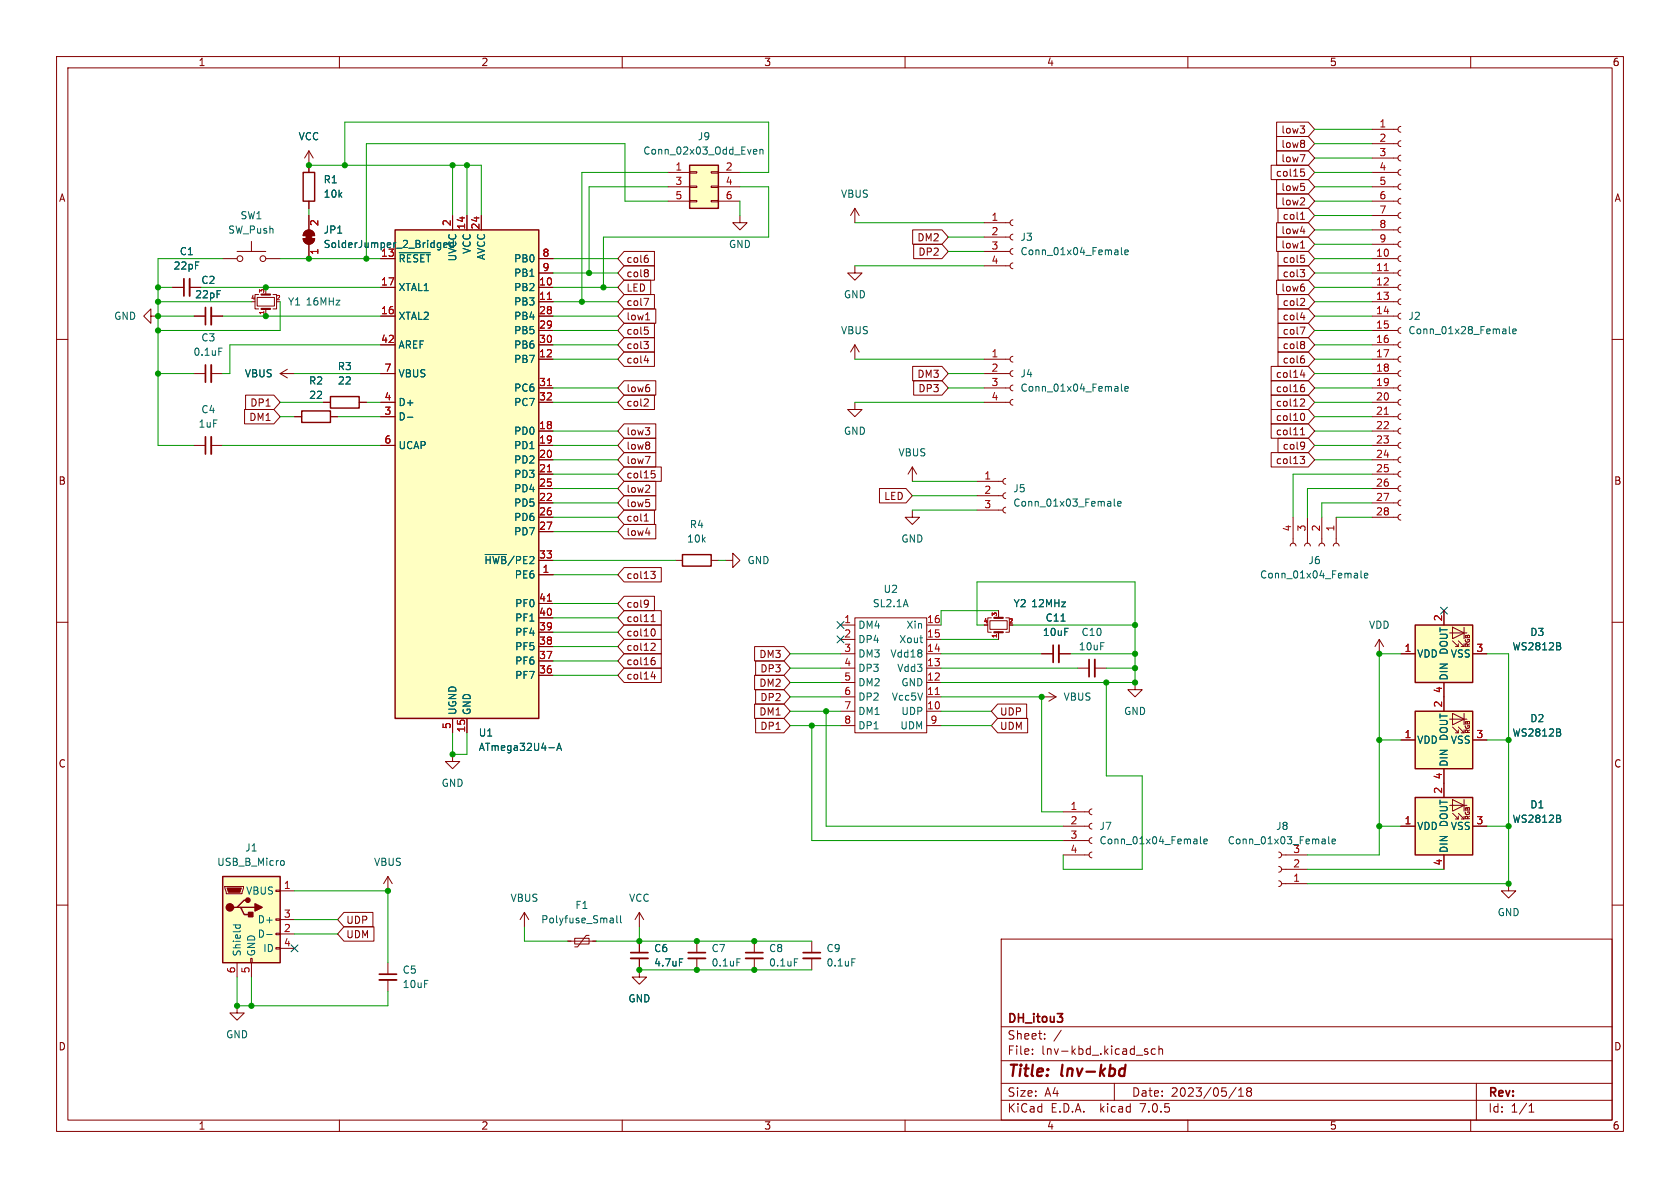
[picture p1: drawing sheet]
<svg xmlns="http://www.w3.org/2000/svg" width="297mm" height="210mm" viewBox="0 0 297 210" stroke-linecap="round" stroke-linejoin="round" font-family="sans-serif">
<g fill="none" stroke="#840000" stroke-width=".18">
<path d="M10 10h277v190h-277zM12 12h273v186h-273zM60 10v2M110 10v2M160 10v2M210 10v2M260 10v2M54.6 26.7l-.8 1.2M54.6 26.7v3.8M54.6 35.6v1.2M54.6 38.1v2.5M54.6 26.7l.8 1.2"/>
<path d="M80 38.1v2.5M82.5 38.1v2.5M85.1 38.1v2.5M118.1 30.5h3.8M118.1 33h3.8M118.1 35.6h3.8M121.9 35.4h1.3v.3h-1.3zM121.9 32.9h1.3v.2h-1.3zM121.9 30.4h1.3v.2h-1.3zM125.7 35.4h1.3v.3h-1.3zM125.7 32.9h1.3v.2h-1.3zM125.7 30.4h1.3v.2h-1.3z"/>
<path d="M127 30.5h3.8M127 33h3.8M127 35.6h3.8M130.8 38.1v1.3h1.3l-1.3 1.2-1.3-1.2h1.3M151.1 36.8l-.7 1.3M151.1 36.8v2.6M151.1 36.8l.8 1.3M174 39.4h4.6M179.1 38.9l-.4 .1-.1 .4 .1 .3 .4 .2M224.7 29.2h6.6l1.1 1.3-1.1 1.3h-6.6zM225.7 21.6h5.6l1.1 1.3-1.1 1.2h-5.6zM225.7 39.4h5.6l1.1 1.2-1.1 1.3h-5.6z"/>
<path d="M225.7 26.7h5.6l1.1 1.2-1.1 1.3h-5.6zM225.7 34.3h5.6l1.1 1.3-1.1 1.2h-5.6zM225.7 31.7h5.6l1.1 1.3-1.1 1.3h-5.6zM225.7 24.1h5.6l1.1 1.3-1.1 1.3h-5.6zM225.9 36.8h5.4l1.1 1.3-1.1 1.3h-5.4zM229.9 27.3h.8l-.5 1.3M229.9 38.8h.7M230 29.9h.6M230.1 30.4h.3l.2 .2-.1 .5-.4 .1M230.2 37.7l.1-.2v1.3M242.6 30.5h4.5M242.6 33h4.5"/>
<path d="M242.6 35.6h4.5M242.6 38.1h4.5M242.6 27.9h4.5M242.6 25.4h4.5M242.6 22.9h4.5M247.6 37.6l-.3 .1-.2 .4 .2 .4 .3 .1M247.6 35.1l-.3 .1-.2 .3 .2 .4 .3 .2M247.6 32.5l-.3 .1-.2 .4 .2 .4 .3 .1M247.6 30l-.3 .1-.2 .4 .2 .3 .3 .2M247.6 27.4l-.3 .2-.2 .3 .2 .4 .3 .1M247.6 24.9l-.3 .1-.2 .4 .2 .4 .3 .1M247.6 22.4l-.3 .1-.2 .3 .2 .4 .3 .2"/>
<path d="M10 60h2M26.7 55.9v-1.3l-1.3 1.3 1.3 1.3v-1.3h1.2M30.5 50.8h2M33.5 50.8h2.1M34.3 55.9h2M37.3 55.9h2.1M39.4 45.7h2.5M41.9 44.5h5.1M44.4 42.7v1.8M45.5 52.6h3v1.5h-3zM45.7 52.1h-.6v2.5h.6M47 50.8v1.3"/>
<path d="M47 54.6v1.3M47 45.7h2.5M48.3 52.1h.6v2.5h-.6M53.6 42.2h2a1.02 1.02 0 0 1-1 1 1.02 1.02 0 0 1-1-1zM53.9 40.9a1.02 1.02 0 0 1 1.1-.2 1.02 1.02 0 0 1 .6 1h-2zM54.6 43.2v2.5M67.3 50.8h2.5M67.3 45.7h2.5M67.3 55.9h2.5M95.2 50.8h2.6M95.2 53.3h2.6M95.2 45.7h2.6"/>
<path d="M95.2 55.9h2.6M95.2 58.4h2.6M95.2 48.3h2.6M110.3 52.1h5.4v2.5h-5.4l-1.1-1.3zM110.3 57.1h5.4v2.6h-5.4l-1.1-1.3zM110.3 59.7h5.4v2.5h-5.4l-1.1-1.2zM110.3 54.6h5.6v2.6h-5.6l-1.1-1.3zM110.3 44.4h5.4v2.6h-5.4l-1.1-1.3zM110.3 49.5h4.7v2.6h-4.7l-1.1-1.3zM110.3 47h5.4v2.5h-5.4l-1.1-1.2zM113.8 52.7h.9l-.6 1.3M114 57.8h.6"/>
<path d="M114.1 56.6h.8M114.3 45.1h.2M114.4 45.6l.2 .2v.3l-.2 .3M114.4 47.7l.2 .2-.2 .3 .2 .2v.3l-.2 .2M114.4 58.3l.2 .2v.3l-.2 .3M151.1 47v1.3h1.3l-1.3 1.2-1.2-1.2h1.2M161.3 40.6h5.2l1.1 1.3-1.1 1.3h-5.2zM161.5 43.2h5l1.1 1.3-1.1 1.2h-5zM174 44.5h4.6M174 47h4.6M174 41.9h4.6M179.1 46.5l-.4 .1-.1 .4 .1 .3 .4 .2"/>
<path d="M179.1 43.9l-.4 .2-.1 .3 .1 .4 .4 .2M179.1 41.4l-.4 .1-.1 .4 .1 .4 .4 .1M225.7 41.9h5.6l1.1 1.3-1.1 1.3h-5.6zM225.7 49.5h5.6l1.1 1.3-1.1 1.3h-5.6zM225.9 59.7h5.4l1.1 1.3-1.1 1.2h-5.4zM225.9 57.1h5.4l1.1 1.3-1.1 1.3h-5.4zM225.9 54.6h5.4l1.1 1.3-1.1 1.3h-5.4zM225.9 44.4h5.4l1.1 1.3-1.1 1.3h-5.4zM225.9 47h5.4l1.1 1.3-1.1 1.2h-5.4zM225.9 52.1h5.4l1.1 1.2-1.1 1.3h-5.4zM229.9 57.8h.8l-.5 1.3M229.9 47.7h.7l-.4 .4"/>
<path d="M229.9 56.1h.8M229.9 40.9h.8M229.9 43.9h.7M230 45.1h.6M230.5 45.7l.1 .1-.1 .5M230.5 48.2l.1 .2-.1 .5M230.5 52.8l.1 .2v.3l-.7 .7h.7M242.6 50.8h4.5M242.6 53.3h4.5M242.6 45.7h4.5M242.6 55.9h4.5M242.6 58.4h4.5"/>
<path d="M242.6 48.3h4.5M242.6 43.2h4.5M242.6 40.6h4.5M247.6 57.9l-.3 .1-.2 .4 .2 .4 .3 .1M247.6 55.4l-.3 .1-.2 .4 .2 .3 .3 .2M247.6 52.8l-.3 .2-.2 .3 .2 .4 .3 .1M247.6 50.3l-.3 .1-.2 .4 .2 .4 .3 .1M247.6 47.8l-.3 .1-.2 .3 .2 .4 .3 .2M247.6 45.2l-.3 .1-.2 .4 .2 .4 .3 .1M247.6 42.7l-.3 .1-.2 .4 .2 .3 .3 .2M247.6 40.1l-.3 .2-.2 .3 .2 .4 .3 .1M285 60h2"/>
<path d="M34.3 66h2M34.3 78.7h2M37.3 66h2.1M37.3 78.7h2.1M43.2 72.4h5.2l1.1 1.3-1.1 1.2h-5.2zM43.4 69.8h5l1.1 1.3-1.1 1.3h-5zM49.5 66h2.6M49.5 66l1.3 .8M50.8 65.3l-1.3 .7M52.1 73.7h1.2M57.1 71.1h1.3M58.4 73.7h1.3"/>
<path d="M63.5 71.1h1.3M67.3 66h2.5M67.3 78.7h2.5M67.3 73.7h2.5M67.3 61h2.5M67.3 71.1h2.5M95.2 78.7h2.6M95.2 63.5h2.6M95.2 76.2h2.6M95.2 61h2.6M95.2 68.6h2.6M95.2 71.1h2.6"/>
<path d="M110.3 62.2h5.4v2.6h-5.4l-1.1-1.3zM110.3 77.5h5.6v2.5h-5.6l-1.1-1.3zM110.3 69.8h5.4v2.6h-5.4l-1.1-1.3zM110.3 67.3h5.6v2.6h-5.6l-1.1-1.3zM110.3 74.9h5.6v2.6h-5.6l-1.1-1.3zM113.8 60.4h.8l-.4 .4M113.9 63.7h.8M114.1 75.6h.8l-.5 .5M114.4 60.8l.2 .3v.3l-.2 .2M114.4 70.5l.2 .3v.3l-.8 .7h.8M114.5 63.3v.9M114.8 68.6v.5"/>
<path d="M114.8 76.2v.5M114.8 78.3v.3M114.8 78.8v.5M151.1 71.1v1.3h1.3l-1.3 1.3-1.2-1.3h1.2M151.1 61v2.5M151.1 61l-.7 1.2M151.1 61l.8 1.2M161.3 64.8h5.2l1.1 1.2-1.1 1.3h-5.2zM161.5 67.3h5l1.1 1.3-1.1 1.3h-5zM174 66h4.6M174 63.5h4.6M174 68.6h4.6"/>
<path d="M174 71.1h4.6M179.1 70.6l-.4 .1-.1 .4 .1 .4 .4 .1M179.1 68.1l-.4 .1-.1 .4 .1 .3 .4 .2M179.1 65.5l-.4 .2-.1 .3 .1 .4 .4 .1M179.1 63l-.4 .1-.1 .4 .1 .4 .4 .1M224.7 64.8h6.6l1.1 1.2-1.1 1.3h-6.6zM224.7 67.3h6.6l1.1 1.3-1.1 1.3h-6.6zM224.7 74.9h6.6l1.1 1.3-1.1 1.3h-6.6zM224.7 69.8h6.6l1.1 1.3-1.1 1.3h-6.6zM224.7 72.4h6.6l1.1 1.3-1.1 1.2h-6.6zM225.9 62.2h5.4l1.1 1.3-1.1 1.3h-5.4zM225.9 77.5h5.4l1.1 1.2-1.1 1.3h-5.4z"/>
<path d="M229.9 66.3h.8M229.9 76.9h.7M229.9 76l.4-.4v1.3M230.1 70.5l.4 .1 .1 .3-.7 .9h.7M230.2 68.5h.2l.2 .2v.4l-.4 .2M230.2 73.1a.68 .68 0 0 1 .5 .6 .68 .68 0 0 1-.5 .6M230.3 68h.2M230.5 60.4l.1 .2-.1 .2M230.5 61l.1 .1-.1 .5M230.5 63.4l.1 .2-.1 .5M230.5 78.2l.1 .1a1.07 1.07 0 0 1-.1 1M230.5 65.9v.8"/>
<path d="M230.6 78.7l-.1 .2M242.6 66h4.5M242.6 78.7h4.5M242.6 63.5h4.5M242.6 76.2h4.5M242.6 73.7h4.5M242.6 61h4.5M242.6 68.6h4.5M242.6 71.1h4.5M247.6 78.2l-.3 .2-.2 .3 .2 .4 .3 .1M247.6 75.7l-.3 .1-.2 .4 .2 .4 .3 .1M247.6 73.2l-.3 .1-.2 .3 .2 .4 .3 .2"/>
<path d="M247.6 70.6l-.3 .1-.2 .4 .2 .4 .3 .1M247.6 68.1l-.3 .1-.2 .4 .2 .3 .3 .2M247.6 65.5l-.3 .2-.2 .3 .2 .4 .3 .1M247.6 63l-.3 .1-.2 .4 .2 .4 .3 .1M247.6 60.5l-.3 .1-.2 .3 .2 .4 .3 .2M95.2 99.1h2.6M95.2 81.3h2.6M95.2 83.8h2.6M95.2 88.9h2.6M95.2 86.4h2.6M95.2 91.4h2.6M95.2 94h2.6"/>
<path d="M110.3 85.1h5.6v2.5h-5.6l-1.1-1.2zM110.3 87.6h5.6v2.6h-5.6l-1.1-1.3zM110.3 80h5.6v2.6h-5.6l-1.1-1.3zM110.3 82.5h6.6v2.6h-6.6l-1.1-1.3zM110.3 92.7h5.6v2.6h-5.6l-1.1-1.3zM110.3 90.2h5.4v2.5h-5.4l-1.1-1.3zM113.9 92.1h.7M114.1 87h.8M114.1 80.7h.8l-.5 1.3M114.1 94.2h.8M114.1 91l.2-.2v1.3M114.8 85.9v.4"/>
<path d="M114.8 88.9v.5M115.2 83.2h.6M115.3 83.7h.3l.2 .2v.5l-.5 .1M119.4 99.1h1.2M125.7 99.1h1.3M128.3 99.1h1.2v-1.3l1.3 1.3-1.3 1.2v-1.2M155.5 86.4h4.7l1.1 1.2-1.1 1.3h-4.7zM161.3 90.2v1.2h1.3l-1.3 1.3-1.3-1.3h1.3M161.3 82.6l-.8 1.2M161.3 82.6v2.5M161.3 82.6l.8 1.2M172.7 90.2h4.6"/>
<path d="M172.7 87.6h4.6M172.7 85.1h4.6M177.8 89.7l-.3 .1-.2 .4 .1 .3 .4 .2M177.8 87.1l-.3 .2-.2 .3 .1 .4 .4 .1M177.8 84.6l-.3 .1-.2 .4 .1 .3 .4 .2M224.7 80h6.6l1.1 1.3-1.1 1.3h-6.6zM228.1 96.5l.1-.3 .4-.2 .4 .2 .1 .3M228.6 91.4v4.6M229.9 80.7h.7l-.4 .5 .4 .1v.4l-.2 .3h-.4M230.6 96.5l.2-.3 .4-.2 .3 .2 .1 .3M231.1 91.4v4.6M233.2 96.5l.1-.3 .4-.2 .4 .2 .1 .3"/>
<path d="M233.7 91.4v4.6M235.7 96.5l.2-.3 .3-.2 .4 .2 .1 .3M236.2 91.4v4.6M242.6 81.3h4.5M242.6 83.8h4.5M242.6 88.9h4.5M242.6 86.4h4.5M242.6 91.4h4.5M247.6 90.9l-.3 .2-.2 .3 .2 .4 .3 .1M247.6 88.4l-.3 .1-.2 .4 .2 .4 .3 .1M247.6 85.9l-.3 .1-.2 .3 .2 .4 .3 .2M247.6 83.3l-.3 .1-.2 .4 .2 .4 .3 .1"/>
<path d="M247.6 80.8l-.3 .1-.2 .4 .2 .3 .3 .2M10 110h2M95.2 101.6h2.6M95.2 119.4h2.6M95.2 116.8h2.6M95.2 114.3h2.6M95.2 111.8h2.6M95.2 109.2h2.6M95.2 106.7h2.6M110.3 110.5h6.6v2.5h-6.6l-1.1-1.2zM110.3 115.6h6.6v2.5h-6.6l-1.1-1.3zM110.3 107.9h6.6v2.6h-6.6l-1.1-1.3z"/>
<path d="M110.3 105.4h5.4v2.6h-5.4l-1.1-1.3zM110.3 100.3h6.6v2.6h-6.6l-1.1-1.3zM110.3 113h6.6v2.6h-6.6l-1.1-1.3zM110.3 118.1h6.6v2.6h-6.6l-1.1-1.3zM114.4 106.1l.2 .1a1.03 1.03 0 0 1-.2 1.1M114.6 106.6l-.2 .3M115 101h.8l-.4 .5 .4 .1v.4l-.2 .3h-.4M115.1 109.9h.7M115.1 109l.4-.4v1.3M115.1 119.6h.8M115.3 113.7l.4 .1 .1 .3-.8 .9h.8M115.3 116.7l.4 .1 .1 .2v.4l-.5 .1"/>
<path d="M115.4 111.2a.68 .68 0 0 1 .4 .6 .68 .68 0 0 1-.4 .6M115.7 116.2l-.4 .1M115.7 119.2v.9M133.4 119.4h5.2l1.1 1.3-1.1 1.2h-5.2zM133.4 114.3h5.2l1.1 1.3-1.1 1.2h-5.2zM133.6 116.8h5l1.1 1.3-1.1 1.3h-5zM148.6 110.5h2.5M148.6 118.1h2.5M148.6 115.6h2.5M148.6 113h2.5M151.1 109.2h12.7v20.3h-12.7zM163.8 110.5h2.6"/>
<path d="M163.8 118.1h2.6M163.8 115.6h2.6M163.8 113h2.6M175 109.7h3.1v1.6h-3.1zM175.3 109.2h-.7v2.6h.7M176.5 108v1.2M176.5 111.8v1.2M177.8 109.2h.6v2.6h-.6M184.1 115.6h2.1M187.2 115.6h2M190.5 118.1h2M193.5 118.1h2.1"/>
<path d="M243.8 113l-.7 1.3M243.8 113v2.6M243.8 113l.8 1.3M247.6 115.6h2.6M255.3 108v2.5M256.3 111.9h3M256.8 113.3l1 1h-.5M256.8 110.9l2 1-2 1zM257.8 113.3l1 1h-.5M257.8 113.8v.5M258.8 110.9v2M258.8 113.8v.5"/>
<path d="M260.3 115.6h2.6M285 110h2M80 133.4v1.2h1.3l-1.3 1.3-1.3-1.3h1.3M80 127v2.5M82.5 127v2.5M133.4 124.5h5.2l1.1 1.2-1.1 1.3h-5.2zM133.6 121.9h5l1.1 1.3-1.1 1.3h-5zM133.6 127h5l1.1 1.3-1.1 1.2h-5zM148.6 125.7h2.5M148.6 123.2h2.5M148.6 120.7h2.5M148.6 128.3h2.5"/>
<path d="M163.8 125.7h2.6M163.8 123.2h2.6M163.8 120.7h2.6M163.8 128.3h2.6M176.4 127h5.3v2.5h-5.3l-1.1-1.2zM176.4 124.5h5.1v2.5h-5.1l-1.1-1.3zM184.1 123.2h2.6M185.4 122.4l1.3 .8M186.7 123.2l-1.3 .8M200.7 120.7v1.2h1.2l-1.2 1.3-1.3-1.3h1.3M247.6 130.8h2.6M255.3 120.7v5"/>
<path d="M255.3 135.9v5.1M256.3 127.1h3M256.8 128.5l1 1h-.5M256.8 126.1l2 1-2 1zM257.8 128.5l1 1h-.5M257.8 129v.5M258.8 126.1v2M258.8 129v.5M260.3 130.8h2.6M10 160h2M39.8 156.7h3.3v.3l-.3 1h-2.8zM48.8 157.4h.7v.2h-.7z"/>
<path d="M49.5 157.5h2.6M68.6 154.9l-.8 1.3M68.6 154.9v2.6M68.6 154.9l.7 1.3M188 151.1h4.5M188 146.1h4.5M188 148.6h4.5M188 143.5h4.5M193 150.6l-.3 .2-.2 .3 .2 .4 .3 .1M193 148.1l-.3 .1-.2 .4 .2 .3 .3 .2M193 145.5l-.3 .2-.2 .3 .2 .4 .3 .2M193 143l-.3 .1-.2 .4 .2 .4 .3 .1"/>
<path d="M226.1 150.6l.3 .2 .2 .3-.2 .4-.3 .1M226.1 153.2l.3 .1 .2 .4-.2 .3-.3 .2M226.1 155.7l.3 .2 .2 .3-.2 .4-.3 .1M226.6 151.1h4.5M226.6 153.7h4.5M226.6 156.2h4.5M247.6 146.1h2.6M255.3 151.1v2.6M256.3 142.4h3M256.8 143.8l1 1h-.5M256.8 141.4l2 1-2 1zM257.8 143.8l1 1h-.5"/>
<path d="M257.8 144.3v.5M258.8 141.4v2M258.8 144.3v.5M260.3 146.1h2.6M266.7 156.2v1.3h1.3l-1.3 1.3-1.3-1.3h1.3M285 160h2M41.9 177.8v1.3h1.3l-1.3 1.2-1.3-1.2h1.3M41.9 170.2v2.5M44.3 169.4h.3v.8h-.3zM44.4 170.2v2.5M48.8 167.5h.7v.3h-.7zM48.8 165h.7v.2h-.7z"/>
<path d="M48.8 162.4h.7v.3h-.7zM49.5 165.1h2.6M49.5 162.6h2.6M49.5 167.6h2.6M60.8 163.8h5.3v2.6h-5.3l-1.1-1.3zM60.8 161.3h5.1v2.5h-5.1l-1.1-1.2zM68.6 170.2v2M68.6 173.2v2.1M92.7 161.3l-.8 1.3M92.7 161.3v2.5M92.7 161.3l.8 1.3M100.3 166.4h5.1"/>
<path d="M101.6 165.9h2.5v1h-2.5zM104.1 165.4h-.5l-1.5 2h-.5M113 169.4v3.3h1.3l-1.3 1.3-1.2-1.3h1.2M113 161.3v2.5M113 166.4v2M113 161.3l-.7 1.3M113 161.3l.8 1.3M123.2 166.4v2M123.2 169.4v2.1M133.3 166.4v2M133.3 169.4v2.1M143.5 166.4v2"/>
<path d="M143.5 169.4v2.1M177 166h108v32h-108zM60 198v2M110 198v2M160 198v2M177 194.5h108M177 191.5h108M177 187.5h108M177 181.5h108M182.5 186.3v.1M182.5 185.5v.1M184.7 183.6v.1"/>
<path d="M184.7 182.8v.1M187.6 182.1l-1.3 2M197 191.5v3M202.3 185.7l.7 .4-.3 .3-.4-.1M202.9 185.5l-.4-.1-.2 .2M204.2 185.5l-.4-.1-.3 .3v.4l.2 .2h.5M204.9 185.5l.2-.1 .4 .1v.9M204.9 184.9v1.5M210 198v2M218.5 192.2l-1.3 2M219 193.8h.8M219 192.7l.4-.4v1.5"/>
<path d="M220.7 192.9l-.3 .3 .1 .5 .2 .1h.3l.2-.3v-.4l-.2-.2M220.7 192.9l-.3-.2 .3-.4h.3l.2 .3-.2 .3M220.7 192.9h.3M260 198v2M261 191.5v6.5M270.3 196.6h.9M270.3 195.5l.4-.4v1.5"/>
<circle cx="42.4" cy="45.7" r=".51"/>
<circle cx="46.5" cy="45.7" r=".51"/>
</g>
<path d="M198.3 188.9l.6 .1M198.7 190.1l-.2 .1M199 188.2l-.3 2" fill="none" stroke="#840000" stroke-width=".4"/>
<g fill="none" stroke="#840000" stroke-width=".3">
<path d="M32.5 49.3v3M36.3 54.4v3M36.3 64.5v3.1M36.3 77.2v3.1M186.2 114v3.1M192.5 116.6v3M67.1 172.2h3M111.5 168.4h3.1M121.7 168.4h3M131.8 168.4h3.1M142 168.4h3M186.9 179.2h.9l-.5 .6"/>
<path d="M187.8 179.9v.6"/>
</g>
<g fill="#ffffc2" stroke="#ffffc2" stroke-width=".18">
<path d="M250.2 125.7h10.1v10.2h-10.1z"/>
<path d="M39.4 154.9h10.1v15.3h-10.1z"/>
<path d="M121.9 29.2h5.1v7.6h-5.1z"/>
<path d="M69.8 40.6h25.4v86.4h-25.4z"/>
<path d="M250.2 141h10.1v10.1h-10.1z"/>
<path d="M250.2 110.5h10.1v10.2h-10.1z"/>
</g>
<g fill="none" stroke="#840000" stroke-width=".25">
<path d="M53.6 30.5h2v5.1h-2zM121.9 29.2h5.1v7.6h-5.1zM69.8 40.6h25.4v86.4h-25.4zM53.3 72.6h5.1v2.1h-5.1zM58.4 70.1h5.1v2h-5.1zM120.6 98h5.1v2.1h-5.1zM250.2 110.5h10.1v10.2h-10.1zM250.2 125.7h10.1v10.2h-10.1zM39.4 154.9h10.1v15.3h-10.1zM43.8 159.1h-.6l-1.3 1.3h-.6M250.2 141h10.1v10.1h-10.1zM41.9 160.4h.6l.7 1.3h1.2"/>
<path d="M42.5 160.4h2.6"/>
</g>
<g fill="none" stroke="#006464" stroke-width=".18">
<path d="M133.4 26.4l.3 .1 .1 .2-.6 .1M133.7 27.2h-.3M134.3 26.5l.2-.1 .3 .1 .1 .7M134.3 26.4v.8M70.6 44.7h5.5M77.5 42.9l.4 .1M77.9 42.9v1l-.2 .3M77.9 43.7l-.4 .1M79 43l-.4-.1-.2 .2 .1 .6h.5M79.1 43.2l-.7 .1M198.3 43.8v1l.1 .2M198.9 44.6l.6-.1-.1-.3h-.4l-.1 .2v.6h.5"/>
<path d="M266.8 57.7v1.1l.2 .2M267.4 58.6l.6-.1v-.3h-.4l-.2 .1 .1 .6h.5M38.7 61.5h.6M72 73.8h1M198.3 67.9v1.1l.1 .2M198.9 68.7l.6-.1-.1-.2-.4-.1-.1 .2v.6h.5M85.8 98h3.8M197 88.2v1.1l.2 .2M197.6 89.1l.6-.2-.1-.2-.3-.1-.2 .2v.6h.5M240.6 100.9v1.1l.2 .2M241.2 101.8l.6-.2v-.2l-.4-.1-.2 .2 .1 .6h.5M275.8 114.3l.1 .2-.1 .3"/>
<path d="M275.8 113.7v.4M97 132.2h1M98.4 132.7l.5-1.3 .4 1.3M98.6 132.3h.6M275.8 129.5l.1 .2-.1 .4M275.8 129v.3M49.8 152.1l.3 .1 .2 .2-.1 .5-.4 .1M212.2 147.9v1.1l.2 .2M212.8 148.7l.6-.1v-.2l-.4-.1-.2 .2 .1 .6h.5M234.9 147.9v1.1l.2 .2M235.5 148.7l.6-.1-.1-.2-.3-.1-.2 .2 .1 .6h.4M275.8 144.8l.1 .1-.1 .4"/>
<path d="M275.8 144.2v.4M41.2 163.5h1.3M41.7 163.5l-.1 .4M42.4 163.5l.1 .4M47.1 165.2h1M108.3 162.3l.1 .2v.6M108.4 163.1h-.4M108.4 162.6l-.4 .1M109 161.9v1.1l.2 .1M109.7 161.9v1.1l.2 .1M120.1 169.5h.6M130.3 169.5h.6"/>
<path d="M140.4 169.5h.6M150.6 169.5h.6"/>
</g>
<path d="M33.5 49.3v3M37.3 54.4v3M37.3 64.5v3.1M37.3 77.2v3.1M187.2 114v3.1M193.5 116.6v3M67.1 173.2h3M111.5 169.4h3.1M121.7 169.4h3M131.8 169.4h3.1M142 169.4h3" fill="none" stroke="#840000" stroke-width=".33"/>
<g fill="#840000" stroke="#840000" stroke-width=".25">
<path d="M45.1 159.8l1.3 .6-1.3 .6z"/>
<path d="M43.9 161.3h.8v.8h-.8z"/>
<circle cx="40.6" cy="160.4" r=".63"/>
<circle cx="43.8" cy="159.1" r=".38"/>
</g>
<g fill="#840000" stroke="#840000" stroke-width=".18">
<path d="M40.1 157h2.6l-.3 .7h-2z"/>
<path d="M54.1 41.4h1v1h-1z"/>
<path d="M53.6 42.2h2a1.02 1.02 0 0 1-1 1 1.02 1.02 0 0 1-1-1z"/>
<path d="M53.9 40.9a1.02 1.02 0 0 1 1.1-.2 1.02 1.02 0 0 1 .6 1h-2z"/>
</g>
<path d="M96.8 52.9h.7M244.7 47.8h.7M96.8 68.2h.7M244.7 73.2h.7M96.8 83.4h.7M96.8 106.3h.7M165.3 122.8h.8" fill="none" stroke="#a90000" stroke-width=".18"/>
<path d="M46.2 54.6h1.6M46.2 52.1h1.6M175.8 111.8h1.5M175.8 109.2h1.5" fill="none" stroke="#840000" stroke-width=".38"/>
<g fill="none" stroke="#009600" stroke-width=".18">
<path d="M54.6 29.2h30.5v8.9M54.6 36.8v1.3M61 29.2v-7.6h74.9v8.9h-5.1M80 29.2v8.9M82.5 29.2v8.9M118.1 30.5h-15.2v22.8M118.1 35.6h-7.6v-10.2h-45.7v20.3M118.1 33h-14v15.3M130.8 33h5.1v8.9h-29.2v8.9M130.8 35.6v2.5M151.1 39.4h22.9M232.4 30.5h10.2"/>
<path d="M232.4 33h10.2M232.4 25.4h10.2M232.4 22.9h10.2M232.4 27.9h10.2M232.4 38.1h10.2M232.4 35.6h10.2M27.9 55.9h6.4M27.9 53.3h16.5M27.9 50.8h2.6M35.6 50.8h31.7M39.4 45.7h-11.5v33h6.4M39.4 55.9h27.9"/>
<path d="M49.5 45.7h17.8M49.5 53.3v5.1h-21.6M97.8 45.7h11.4M97.8 48.3h11.4M97.8 58.4h11.4M97.8 55.9h11.4M97.8 53.3h11.4M97.8 50.8h11.4M151.1 47h22.9M167.6 41.9h6.4M167.6 44.5h6.4M232.4 45.7h10.2"/>
<path d="M232.4 48.3h10.2M232.4 58.4h10.2M232.4 55.9h10.2M232.4 53.3h10.2M232.4 50.8h10.2M232.4 43.2h10.2M232.4 40.6h10.2M27.9 66h6.4M39.4 78.7h27.9M49.5 71.1h7.6M49.5 73.7h2.6M52.1 66h15.2"/>
<path d="M59.7 73.7h7.6M64.8 71.1h2.5M67.3 61h-26.7v5h-1.2M97.8 61h11.4M97.8 63.5h11.4M97.8 71.1h11.4M97.8 78.7h11.4M97.8 68.6h11.4M97.8 76.2h11.4M151.1 63.5h22.9M151.1 71.1h22.9M167.6 68.6h6.4"/>
<path d="M167.6 66h6.4M232.4 61h10.2M232.4 63.5h10.2M232.4 71.1h10.2M232.4 78.7h10.2M232.4 68.6h10.2M232.4 76.2h10.2M232.4 66h10.2M232.4 73.7h10.2M97.8 88.9h11.4M97.8 86.4h11.4M97.8 94h11.4"/>
<path d="M97.8 91.4h11.4M97.8 99.1h21.6M97.8 83.8h11.4M97.8 81.3h11.4M127 99.1h1.3M161.3 87.6h11.4M161.3 85.1h11.4M161.3 90.2h11.4M232.4 81.3h10.2M236.2 91.4h6.4M242.6 88.9h-8.9v2.5M242.6 86.4h-11.5v5"/>
<path d="M242.6 83.8h-14v7.6M97.8 119.4h11.4M97.8 101.6h11.4M97.8 116.8h11.4M97.8 111.8h11.4M97.8 106.7h11.4M97.8 114.3h11.4M97.8 109.2h11.4M139.7 115.6h8.9M139.7 118.1h8.9M166.4 115.6h17.7M166.4 118.1h24.1"/>
<path d="M166.4 113h10.1M174 110.5h-1.3v-7.6h28v17.8h-34.3M176.5 108h-10.1v2.5M179.1 110.5h21.6M189.2 115.6h11.5M195.6 118.1h5.1M247.6 115.6h-3.8v35.5h-12.7M262.9 115.6h3.8v40.6h-35.6M80 129.5v3.9h2.5v-3.9M139.7 123.2h8.9M139.7 120.7h8.9M139.7 125.7h8.9"/>
<path d="M139.7 128.3h8.9M143.5 128.3v20.3h44.5M146 125.7v20.4h42M166.4 123.2h17.7v20.3h3.9M166.4 125.7h8.9M166.4 128.3h8.9M195.6 120.7v16.5h6.3v16.5h-13.9v-2.6M243.8 130.8h3.8M262.9 130.8h3.8M52.1 157.5h16.5v12.7M231.1 153.7h24.2M243.8 146.1h3.8"/>
<path d="M262.9 146.1h3.8M41.9 172.7v5.1h26.7v-2.5M44.4 172.7v5.1M52.1 162.6h7.6M52.1 165.1h7.6M92.7 163.8v2.6h7.6M105.4 166.4h38.1M113 163.8v2.6M113 171.5h30.5"/>
</g>
<path d="M148 112.4l1.2 1.2M148 109.9l1.2 1.2M149.2 112.4l-1.2 1.2M149.2 109.9l-1.2 1.2M254.7 107.3l1.2 1.3M255.9 107.3l-1.2 1.3M51.5 167l1.2 1.2M52.7 167l-1.2 1.2" fill="none" stroke="#000084" stroke-width=".18"/>
<g fill="#009600" stroke="#009600" stroke-width=".18">
<circle cx="27.9" cy="50.8" r=".46"/>
<circle cx="27.9" cy="55.9" r=".46"/>
<circle cx="47" cy="50.8" r=".46"/>
<circle cx="47" cy="55.9" r=".46"/>
<circle cx="27.9" cy="53.3" r=".46"/>
<circle cx="27.9" cy="58.4" r=".46"/>
<circle cx="27.9" cy="66" r=".46"/>
<circle cx="143.5" cy="128.3" r=".46"/>
<circle cx="133.3" cy="166.4" r=".46"/>
<circle cx="133.3" cy="171.5" r=".46"/>
<circle cx="123.2" cy="166.4" r=".46"/>
<circle cx="123.2" cy="171.5" r=".46"/>
<circle cx="61" cy="29.2" r=".46"/>
<circle cx="80" cy="29.2" r=".46"/>
<circle cx="82.5" cy="29.2" r=".46"/>
<circle cx="106.7" cy="50.8" r=".46"/>
<circle cx="104.1" cy="48.3" r=".46"/>
<circle cx="113" cy="166.4" r=".46"/>
<circle cx="113" cy="171.5" r=".46"/>
<circle cx="80" cy="133.4" r=".46"/>
<circle cx="44.4" cy="177.8" r=".46"/>
<circle cx="41.9" cy="177.8" r=".46"/>
<circle cx="68.6" cy="157.5" r=".46"/>
<circle cx="102.9" cy="53.3" r=".46"/>
<circle cx="54.6" cy="29.2" r=".46"/>
<circle cx="54.6" cy="45.7" r=".46"/>
<circle cx="64.8" cy="45.7" r=".46"/>
<circle cx="243.8" cy="146.1" r=".46"/>
<circle cx="200.7" cy="115.6" r=".46"/>
<circle cx="200.7" cy="118.1" r=".46"/>
<circle cx="243.8" cy="130.8" r=".46"/>
<circle cx="243.8" cy="115.6" r=".46"/>
<circle cx="266.7" cy="156.2" r=".46"/>
<circle cx="266.7" cy="146.1" r=".46"/>
<circle cx="266.7" cy="130.8" r=".46"/>
<circle cx="146" cy="125.7" r=".46"/>
<circle cx="200.7" cy="120.7" r=".46"/>
<circle cx="195.6" cy="120.7" r=".46"/>
<circle cx="200.7" cy="110.5" r=".46"/>
<circle cx="184.1" cy="123.2" r=".46"/>
</g>
<g font-size="2.8" fill="#840000">
<text x="178" y="190.8">Title:</text>
<text x="187.5" y="190.8">lnv-kbd</text>
</g>
<g font-size="2.1" fill="#840000">
<text x="178" y="183.9">Sheet:</text>
<text x="178" y="181.1">DH_itou3</text>
<text x="178" y="186.6">File:</text>
<text x="184" y="186.6">lnv-kbd_.kicad_sch</text>
<text x="178" y="196.8">KiCad</text>
<text x="178" y="194">Size:</text>
<text x="184.6" y="194">A4</text>
<text x="185.7" y="196.8">E.D.A.</text>
<text x="194.4" y="196.8">kicad</text>
<text x="200" y="194">Date:</text>
<text x="201.5" y="196.8">7.0.5</text>
<text x="206.9" y="194">2023/05/18</text>
<text x="263" y="194.2">Rev:</text>
<text x="263" y="196.8">Id:</text>
<text x="267" y="196.8">1/1</text>
</g>
<g font-size="1.8" fill="#840000">
<text x="35" y="11.8">1</text>
<text x="85" y="11.8">2</text>
<text x="135" y="11.8">3</text>
<text x="185" y="11.8">4</text>
<text x="235" y="11.8">5</text>
<text x="285" y="11.8">6</text>
<text x="226.5" y="23.8">low3</text>
<text x="226.5" y="28.9">low7</text>
<text x="226.5" y="26.3">low8</text>
<text x="10.4" y="35.8">A</text>
<text x="225.5" y="31.4">col15</text>
<text x="226.5" y="33.9">low5</text>
<text x="285.4" y="35.8">A</text>
<text x="226.5" y="41.6">low4</text>
<text x="226.5" y="36.5">low2</text>
<text x="226.7" y="39">col1</text>
<text x="110.6" y="46.6">col6</text>
<text x="162.2" y="42.8">DM2</text>
<text x="162.3" y="45.4">DP2</text>
<text x="226.5" y="44.1">low1</text>
<text x="226.7" y="46.6">col5</text>
<text x="110.6" y="51.7">LED</text>
<text x="110.6" y="49.2">col8</text>
<text x="226.5" y="51.7">low6</text>
<text x="226.7" y="49.2">col3</text>
<text x="110.6" y="54.3">col7</text>
<text x="110.6" y="59.3">col5</text>
<text x="110.6" y="56.8">low1</text>
<text x="226.7" y="59.3">col7</text>
<text x="226.7" y="56.8">col4</text>
<text x="226.7" y="54.3">col2</text>
<text x="110.6" y="64.4">col4</text>
<text x="110.6" y="61.9">col3</text>
<text x="226.7" y="61.9">col8</text>
<text x="226.7" y="64.4">col6</text>
<text x="110.6" y="69.5">low6</text>
<text x="162.2" y="67">DM3</text>
<text x="162.3" y="69.5">DP3</text>
<text x="225.5" y="67">col14</text>
<text x="225.5" y="69.5">col16</text>
<text x="44" y="74.6">DM1</text>
<text x="44.2" y="72">DP1</text>
<text x="110.6" y="72">col2</text>
<text x="110.6" y="77.1">low3</text>
<text x="225.5" y="77.1">col11</text>
<text x="225.5" y="72">col12</text>
<text x="225.5" y="74.6">col10</text>
<text x="110.6" y="79.7">low8</text>
<text x="110.6" y="82.2">low7</text>
<text x="225.5" y="82.2">col13</text>
<text x="226.7" y="79.7">col9</text>
<text x="10.3" y="85.8">B</text>
<text x="110.6" y="87.3">low2</text>
<text x="110.6" y="89.8">low5</text>
<text x="110.6" y="84.7">col15</text>
<text x="156.3" y="88.5">LED</text>
<text x="285.3" y="85.8">B</text>
<text x="110.6" y="94.9">low4</text>
<text x="110.6" y="92.4">col1</text>
<text x="110.6" y="107.6">col9</text>
<text x="110.6" y="102.5">col13</text>
<text x="110.6" y="112.7">col10</text>
<text x="110.6" y="110.1">col11</text>
<text x="110.6" y="117.8">col16</text>
<text x="110.6" y="115.2">col12</text>
<text x="134.2" y="116.5">DM3</text>
<text x="134.4" y="119">DP3</text>
<text x="110.6" y="120.3">col14</text>
<text x="134.2" y="121.6">DM2</text>
<text x="134.4" y="124.1">DP2</text>
<text x="134.2" y="126.6">DM1</text>
<text x="134.4" y="129.2">DP1</text>
<text x="176.7" y="129.2">UDM</text>
<text x="176.7" y="126.6">UDP</text>
<text x="10.3" y="135.8">C</text>
<text x="285.3" y="135.8">C</text>
<text x="61.1" y="166">UDM</text>
<text x="61.1" y="163.5">UDP</text>
<text x="10.3" y="185.8">D</text>
<text x="285.3" y="185.8">D</text>
<text x="35" y="199.8">1</text>
<text x="85" y="199.8">2</text>
<text x="135" y="199.8">3</text>
<text x="185" y="199.8">4</text>
<text x="235" y="199.8">5</text>
<text x="285" y="199.8">6</text>
</g>
<g font-size="1.8" fill="#a90000">
<text x="243.8" y="22.6">1</text>
<text x="243.8" y="25.1">2</text>
<text x="243.8" y="27.7">3</text>
<text x="119.3" y="30.2">1</text>
<text x="119.3" y="32.8">3</text>
<text x="119.3" y="35.3">5</text>
<text x="128.2" y="30.2">2</text>
<text x="128.2" y="32.8">4</text>
<text x="128.2" y="35.3">6</text>
<text x="243.8" y="30.2">4</text>
<text x="243.8" y="32.8">5</text>
<text x="243.8" y="35.3">6</text>
<text x="56.5" y="40" transform="rotate(-90 56.5 40)">2</text>
<text x="79.8" y="40" transform="rotate(-90 79.8 40)">2</text>
<text x="82.3" y="40.6" transform="rotate(-90 82.3 40.6)">14</text>
<text x="84.8" y="40.6" transform="rotate(-90 84.8 40.6)">24</text>
<text x="175.2" y="39.1">1</text>
<text x="175.2" y="41.7">2</text>
<text x="243.8" y="37.8">7</text>
<text x="243.8" y="40.4">8</text>
<text x="56.5" y="45.1" transform="rotate(-90 56.5 45.1)">1</text>
<text x="95.9" y="45.5">8</text>
<text x="175.2" y="44.2">3</text>
<text x="175.2" y="46.7">4</text>
<text x="243.2" y="45.5">10</text>
<text x="243.8" y="42.9">9</text>
<text x="67.3" y="50.5">17</text>
<text x="95.2" y="50.5">10</text>
<text x="95.2" y="53.1">11</text>
<text x="95.9" y="48">9</text>
<text x="243.2" y="48">11</text>
<text x="243.2" y="50.5">12</text>
<text x="243.2" y="53.1">13</text>
<text x="67.3" y="55.6">16</text>
<text x="95.2" y="55.6">28</text>
<text x="95.2" y="58.2">29</text>
<text x="243.2" y="55.6">14</text>
<text x="243.2" y="58.2">15</text>
<text x="67.3" y="60.7">42</text>
<text x="67.9" y="65.8">7</text>
<text x="95.2" y="63.2">12</text>
<text x="95.2" y="60.7">30</text>
<text x="175.2" y="63.2">1</text>
<text x="175.2" y="65.8">2</text>
<text x="243.2" y="60.7">16</text>
<text x="243.2" y="63.2">17</text>
<text x="243.2" y="65.8">18</text>
<text x="67.9" y="70.9">4</text>
<text x="95.2" y="68.3">31</text>
<text x="95.2" y="70.9">32</text>
<text x="175.2" y="68.3">3</text>
<text x="175.2" y="70.9">4</text>
<text x="243.2" y="68.3">19</text>
<text x="243.2" y="70.9">20</text>
<text x="67.9" y="73.4">3</text>
<text x="95.2" y="75.9">18</text>
<text x="243.2" y="73.4">21</text>
<text x="243.2" y="75.9">22</text>
<text x="67.9" y="78.5">6</text>
<text x="95.2" y="78.5">19</text>
<text x="95.2" y="81">20</text>
<text x="95.2" y="83.6">21</text>
<text x="243.2" y="78.5">23</text>
<text x="243.2" y="81">24</text>
<text x="243.2" y="83.6">25</text>
<text x="95.2" y="88.6">22</text>
<text x="95.2" y="86.1">25</text>
<text x="174" y="84.8">1</text>
<text x="174" y="87.4">2</text>
<text x="174" y="89.9">3</text>
<text x="243.2" y="86.1">26</text>
<text x="243.2" y="88.6">27</text>
<text x="95.2" y="91.2">26</text>
<text x="95.2" y="93.7">27</text>
<text x="228.3" y="94" transform="rotate(-90 228.3 94)">4</text>
<text x="230.9" y="94" transform="rotate(-90 230.9 94)">3</text>
<text x="233.4" y="94" transform="rotate(-90 233.4 94)">2</text>
<text x="236" y="94" transform="rotate(-90 236 94)">1</text>
<text x="243.2" y="91.2">28</text>
<text x="95.2" y="98.8">33</text>
<text x="95.9" y="101.3">1</text>
<text x="95.2" y="106.4">41</text>
<text x="95.2" y="111.5">39</text>
<text x="95.2" y="109">40</text>
<text x="149.2" y="110.2">1</text>
<text x="149.2" y="112.8">2</text>
<text x="163.8" y="112.8">15</text>
<text x="163.8" y="110.2">16</text>
<text x="255" y="109.9" transform="rotate(-90 255 109.9)">2</text>
<text x="95.2" y="119.1">36</text>
<text x="95.2" y="116.6">37</text>
<text x="95.2" y="114">38</text>
<text x="149.2" y="115.3">3</text>
<text x="149.2" y="117.9">4</text>
<text x="163.8" y="117.9">13</text>
<text x="163.8" y="115.3">14</text>
<text x="248.3" y="115.3">1</text>
<text x="261" y="115.3">3</text>
<text x="149.2" y="120.4">5</text>
<text x="149.2" y="122.9">6</text>
<text x="149.2" y="125.5">7</text>
<text x="163.8" y="125.5">10</text>
<text x="163.8" y="122.9">11</text>
<text x="163.8" y="120.4">12</text>
<text x="255" y="125.1" transform="rotate(-90 255 125.1)">2</text>
<text x="255" y="122.6" transform="rotate(-90 255 122.6)">4</text>
<text x="79.8" y="128.9" transform="rotate(-90 79.8 128.9)">5</text>
<text x="82.3" y="129.5" transform="rotate(-90 82.3 129.5)">15</text>
<text x="149.2" y="128">8</text>
<text x="164.4" y="128">9</text>
<text x="248.3" y="130.6">1</text>
<text x="261" y="130.6">3</text>
<text x="255" y="137.8" transform="rotate(-90 255 137.8)">4</text>
<text x="189.2" y="143.3">1</text>
<text x="255" y="140.4" transform="rotate(-90 255 140.4)">2</text>
<text x="189.2" y="145.8">2</text>
<text x="189.2" y="148.3">3</text>
<text x="248.3" y="145.8">1</text>
<text x="261" y="145.8">3</text>
<text x="189.2" y="150.9">4</text>
<text x="228.6" y="156">1</text>
<text x="228.6" y="153.4">2</text>
<text x="255" y="153.1" transform="rotate(-90 255 153.1)">4</text>
<text x="50.1" y="157.2">1</text>
<text x="50.1" y="164.8">2</text>
<text x="50.1" y="162.3">3</text>
<text x="50.1" y="167.4">4</text>
<text x="41.7" y="172.1" transform="rotate(-90 41.7 172.1)">6</text>
<text x="44.2" y="172.1" transform="rotate(-90 44.2 172.1)">5</text>
</g>
<g font-size="1.8" fill="#006464">
<text x="52.7" y="25">VCC</text>
<text x="113.7" y="27.5">Conn_02x03_Odd_Even</text>
<text x="123.3" y="25">J9</text>
<text x="57.2" y="32.6">R1</text>
<text x="57.2" y="35.1">10k</text>
<text x="148.6" y="35.1">VBUS</text>
<text x="40.3" y="41.5">SW_Push</text>
<text x="42.5" y="38.9">SW1</text>
<text x="57.2" y="41.5">JP1</text>
<text x="30.6" y="47.8">22pF</text>
<text x="31.7" y="45.3">C1</text>
<text x="57.2" y="44">SolderJumper_2_Bridged</text>
<text x="67.3" y="45.5">13</text>
<text x="70.4" y="46.5">~{RESET}</text>
<text x="80.8" y="46.2" transform="rotate(-90 80.8 46.2)">UVCC</text>
<text x="83.4" y="44.9" transform="rotate(-90 83.4 44.9)">VCC</text>
<text x="85.9" y="46" transform="rotate(-90 85.9 46)">AVCC</text>
<text x="90.9" y="46.5">PB0</text>
<text x="128.8" y="44">GND</text>
<text x="180.3" y="42.7">J3</text>
<text x="180.3" y="45.3">Conn_01x04_Female</text>
<text x="34.4" y="52.9">22pF</text>
<text x="35.5" y="50.4">C2</text>
<text x="70.4" y="51.6">XTAL1</text>
<text x="90.9" y="51.6">PB2</text>
<text x="90.9" y="49.1">PB1</text>
<text x="149.1" y="52.9">GND</text>
<text x="20.1" y="56.7">GND</text>
<text x="50.9" y="54.2">Y1</text>
<text x="54" y="54.2">16MHz</text>
<text x="70.4" y="56.7">XTAL2</text>
<text x="90.9" y="54.2">PB3</text>
<text x="90.9" y="56.7">PB4</text>
<text x="90.9" y="59.2">PB5</text>
<text x="148.6" y="59.2">VBUS</text>
<text x="248.9" y="56.7">J2</text>
<text x="248.9" y="59.2">Conn_01x28_Female</text>
<text x="34.1" y="63.1">0.1uF</text>
<text x="35.5" y="60.5">C3</text>
<text x="59.7" y="65.6">R3</text>
<text x="70.4" y="61.8">AREF</text>
<text x="90.9" y="64.3">PB7</text>
<text x="90.9" y="61.8">PB6</text>
<text x="43.2" y="66.9">VBUS</text>
<text x="54.6" y="68.1">R2</text>
<text x="54.6" y="70.7">22</text>
<text x="59.7" y="68.1">22</text>
<text x="70.4" y="71.9">D+</text>
<text x="70.4" y="66.9">VBUS</text>
<text x="90.9" y="69.4">PC6</text>
<text x="90.9" y="71.9">PC7</text>
<text x="180.3" y="66.9">J4</text>
<text x="180.3" y="69.4">Conn_01x04_Female</text>
<text x="35" y="75.8">1uF</text>
<text x="35.5" y="73.2">C4</text>
<text x="70.4" y="74.5">D-</text>
<text x="90.9" y="77">PD0</text>
<text x="149.1" y="77">GND</text>
<text x="70.4" y="79.6">UCAP</text>
<text x="90.9" y="79.6">PD1</text>
<text x="90.9" y="82.1">PD2</text>
<text x="158.8" y="80.8">VBUS</text>
<text x="90.9" y="84.6">PD3</text>
<text x="90.9" y="89.7">PD5</text>
<text x="90.9" y="87.2">PD4</text>
<text x="179.1" y="87.2">J5</text>
<text x="179.1" y="89.7">Conn_01x03_Female</text>
<text x="90.9" y="92.3">PD6</text>
<text x="90.9" y="94.8">PD7</text>
<text x="121.9" y="93.5">R4</text>
<text x="85.6" y="99.9">~{HWB}/PE2</text>
<text x="121.4" y="96.1">10k</text>
<text x="132.1" y="99.9">GND</text>
<text x="159.3" y="96.1">GND</text>
<text x="231.3" y="99.9">J6</text>
<text x="91" y="102.4">PE6</text>
<text x="91" y="107.5">PF0</text>
<text x="154.2" y="107.5">SL2.1A</text>
<text x="156.1" y="105">U2</text>
<text x="179.1" y="107.5">Y2</text>
<text x="182.2" y="107.5">12MHz</text>
<text x="222.7" y="102.4">Conn_01x04_Female</text>
<text x="91" y="112.6">PF4</text>
<text x="91" y="110">PF1</text>
<text x="151.6" y="111.3">DM4</text>
<text x="151.6" y="113.9">DP4</text>
<text x="159" y="113.9">Xout</text>
<text x="160.2" y="111.3">Xin</text>
<text x="184.3" y="112.6">10uF</text>
<text x="184.8" y="110">C11</text>
<text x="191.1" y="112.6">C10</text>
<text x="242" y="111.3">VDD</text>
<text x="270.5" y="112.6">D3</text>
<text x="91" y="117.7">PF6</text>
<text x="91" y="115.1">PF5</text>
<text x="151.6" y="116.4">DM3</text>
<text x="151.6" y="118.9">DP3</text>
<text x="157.4" y="116.4">Vdd18</text>
<text x="158.6" y="118.9">Vdd3</text>
<text x="190.7" y="115.1">10uF</text>
<text x="250.4" y="116.4">VDD</text>
<text x="256.1" y="115.8" transform="rotate(-90 256.1 115.8)">DOUT</text>
<text x="256.5" y="116.4">VSS</text>
<text x="267.3" y="115.1">WS2812B</text>
<text x="91" y="120.2">PF7</text>
<text x="151.6" y="121.5">DM2</text>
<text x="151.6" y="124">DP2</text>
<text x="157.6" y="124">Vcc5V</text>
<text x="159.3" y="121.5">GND</text>
<text x="188" y="124">VBUS</text>
<text x="256.1" y="120.4" transform="rotate(-90 256.1 120.4)">DIN</text>
<text x="80.8" y="126.5" transform="rotate(-90 80.8 126.5)">UGND</text>
<text x="83.4" y="126.5" transform="rotate(-90 83.4 126.5)">GND</text>
<text x="84.6" y="130.4">U1</text>
<text x="151.6" y="126.6">DM1</text>
<text x="151.6" y="129.1">DP1</text>
<text x="159.1" y="129.1">UDM</text>
<text x="159.3" y="126.6">UDP</text>
<text x="198.7" y="126.6">GND</text>
<text x="250.4" y="131.6">VDD</text>
<text x="256.1" y="131" transform="rotate(-90 256.1 131)">DOUT</text>
<text x="256.5" y="131.6">VSS</text>
<text x="267.3" y="130.4">WS2812B</text>
<text x="270.5" y="127.8">D2</text>
<text x="84.6" y="132.9">ATmega32U4-A</text>
<text x="256.1" y="135.6" transform="rotate(-90 256.1 135.6)">DIN</text>
<text x="78" y="139.3">GND</text>
<text x="270.5" y="143.1">D1</text>
<text x="194.3" y="146.9">J7</text>
<text x="194.3" y="149.4">Conn_01x04_Female</text>
<text x="217" y="149.4">Conn_01x03_Female</text>
<text x="225.5" y="146.9">J8</text>
<text x="250.4" y="146.9">VDD</text>
<text x="256.1" y="146.2" transform="rotate(-90 256.1 146.2)">DOUT</text>
<text x="256.5" y="146.9">VSS</text>
<text x="267.3" y="145.6">WS2812B</text>
<text x="38.3" y="153.2">USB_B_Micro</text>
<text x="43.3" y="150.7">J1</text>
<text x="66.1" y="153.2">VBUS</text>
<text x="228.6" y="150.9">3</text>
<text x="256.1" y="150.9" transform="rotate(-90 256.1 150.9)">DIN</text>
<text x="43.5" y="158.3">VBUS</text>
<text x="90.2" y="159.6">VBUS</text>
<text x="101.7" y="160.8">F1</text>
<text x="111.2" y="159.6">VCC</text>
<text x="45.5" y="165.9">D-</text>
<text x="45.5" y="163.4">D+</text>
<text x="95.6" y="163.4">Polyfuse_Small</text>
<text x="264.7" y="162.1">GND</text>
<text x="42.7" y="169.2" transform="rotate(-90 42.7 169.2)">Shield</text>
<text x="45.3" y="169.2" transform="rotate(-90 45.3 169.2)">GND</text>
<text x="46.5" y="168.5">ID</text>
<text x="71.1" y="172.3">C5</text>
<text x="115.6" y="168.5">C6</text>
<text x="115.6" y="171">4.7uF</text>
<text x="125.7" y="168.5">C7</text>
<text x="125.7" y="171">0.1uF</text>
<text x="135.9" y="168.5">C8</text>
<text x="135.9" y="171">0.1uF</text>
<text x="146.1" y="168.5">C9</text>
<text x="146.1" y="171">0.1uF</text>
<text x="71.1" y="174.8">10uF</text>
<text x="111" y="177.4">GND</text>
<text x="39.9" y="183.7">GND</text>
</g>
<g font-size="1.1" fill="#a90000">
<text x="44.3" y="53.1">4</text>
<text x="46.7" y="51.9" transform="rotate(-90 46.7 51.9)">3</text>
<text x="48.7" y="53.1">2</text>
<text x="46.7" y="55.7" transform="rotate(-90 46.7 55.7)">1</text>
<text x="173.8" y="110.2">4</text>
<text x="176.3" y="112.9" transform="rotate(-90 176.3 112.9)">1</text>
<text x="176.3" y="109.1" transform="rotate(-90 176.3 109.1)">3</text>
<text x="178.3" y="110.2">2</text>
</g>
<g font-size="1.1" fill="#840000">
<text x="260" y="114.5" transform="rotate(-90 260 114.5)">RGB</text>
<text x="260" y="129.8" transform="rotate(-90 260 129.8)">RGB</text>
<text x="260" y="145" transform="rotate(-90 260 145)">RGB</text>
</g>
</svg>
